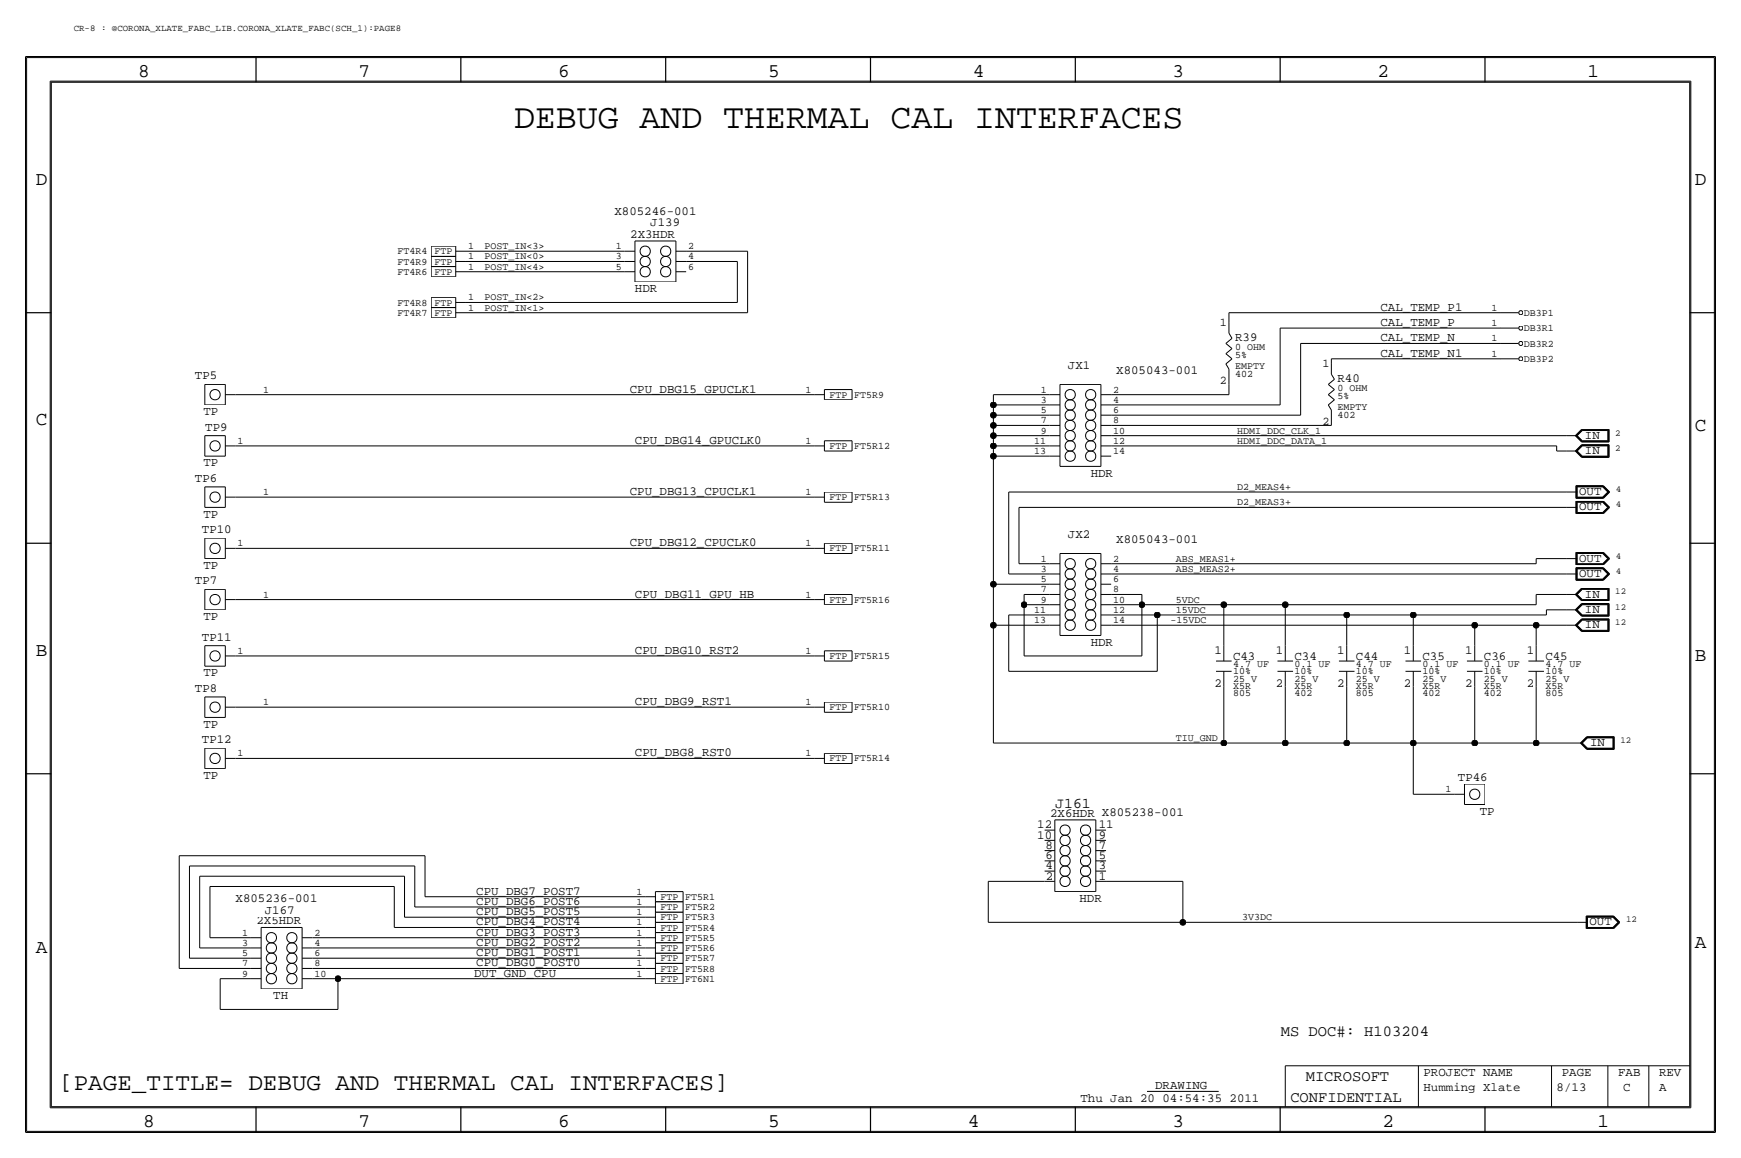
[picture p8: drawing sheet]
<svg xmlns="http://www.w3.org/2000/svg" width="432mm" height="287mm" viewBox="0 0 432 287" stroke-linecap="round" stroke-linejoin="round" font-family="sans-serif">
<g fill="none" stroke="#000" stroke-width=".25">
<path d="M6.6 14.3h418.6zM6.6 14.3v266.2zM425.2 14.3v266.2zM12.4 20.1v254.5zM12.4 20.1h407zM419.4 20.1v254.5zM157.5 59.7v10.2zM157.5 59.7h10.1zM167.6 59.7v10.2zM106.9 68.6h6.1zM106.9 66.1v2.5zM106.9 66.1h6.1z"/>
<path d="M106.9 63.6h6.1zM106.9 61v2.6zM106.9 61h6.1zM106.9 76.3h6.1zM106.9 73.7v2.6zM106.9 73.7h6.1zM106.9 78.8h6.1zM106.9 76.3v2.5zM106.9 63.6v2.5zM113 67.4h2.6zM113 62.3h2.6zM113 75h2.6z"/>
<path d="M113 77.5h2.6zM113 64.8h2.6zM113 66.1v2.5zM113 61v2.6zM113 73.7v2.6zM113 76.3v2.5zM113 63.6v2.5zM115.6 77.5h69.8zM115.6 75h67.3zM115.6 67.4h39.3zM115.6 64.8h39.3zM115.6 62.3h39.3z"/>
<path d="M154.9 62.3h2.6zM154.9 67.4h2.6zM154.9 64.8h2.6zM157.5 69.9h10.1zM167.6 62.3h2.6zM167.6 64.8h2.6zM167.6 67.4h2.6zM170.2 62.3h15.2zM170.2 64.8h12.7zM182.9 64.8v10.2zM185.4 62.3v15.2zM304.8 77.5v2.6z"/>
<path d="M304.8 77.5h67.3zM372.1 77.5h4.5zM50.8 95.3v5.1zM50.8 95.3h5.1zM55.9 95.3v5.1zM55.9 97.8h2.5zM58.4 97.8h143.5zM201.9 97.8h2.6zM204.5 99.1h6.8zM204.5 96.6v2.5zM204.5 96.6h6.8zM211.3 96.6v2.5z"/>
<path d="M246.4 97.8h13.9zM246.4 97.8v2.6zM260.3 97.8h2.6zM262.9 95.3h10.1zM262.9 95.3v20.3zM273 95.3v20.3zM273.1 97.8h2.5zM275.6 97.8h29.2zM304 90.2l.8 1.3zM304 90.2l1.6-1.2zM304 87.7l1.6 1.3zM304 87.7l1.6-1.3z"/>
<path d="M304 85.1l1.6 1.3zM304 85.1l1.6-1.2zM304.8 91.5v3.8zM304.8 82.6l.8 1.3zM304.8 80.1v2.5zM304.8 95.3v2.5zM317.5 81.3v19.1zM317.5 81.3h54.6zM322.6 85.1v17.8zM322.6 85.1h49.5zM329.4 97.8l1.6 1.3zM329.4 97.8l1.6-1.2z"/>
<path d="M329.4 95.3l1.6 1.3zM329.4 95.3l1.6-1.3zM330.2 92.8l.8 1.2zM330.2 90.2v2.6zM330.2 89h41.9zM330.2 89v1.2zM372.1 81.3h4.5zM372.1 85.1h4.5zM372.1 89h4.5zM50.8 108v5.1zM50.8 113.1h5.1zM50.8 108h5.1z"/>
<path d="M50.8 100.4h5.1zM55.9 108v5.1zM55.9 110.5h2.5zM58.4 110.5h143.5zM201.9 110.5h2.6zM204.5 111.8h6.8zM204.5 109.3v2.5zM204.5 109.3h6.8zM211.3 109.3v2.5zM246.4 113.1h13.9zM246.4 110.5h13.9zM246.4 108h13.9z"/>
<path d="M246.4 105.5h13.9zM246.4 102.9h13.9zM246.4 100.4h13.9zM246.4 113.1v31.7zM246.4 110.5v2.6zM246.4 108v2.5zM246.4 105.5v2.5zM246.4 102.9v2.6zM246.4 100.4v2.5zM260.3 108h2.6zM260.3 110.5h2.6zM260.3 113.1h2.6z"/>
<path d="M260.3 105.5h2.6zM260.3 100.4h2.6zM260.3 102.9h2.6zM262.9 115.6h10.1zM273.1 110.5h2.5zM273.1 113.1h2.5zM273.1 108h2.5zM273.1 105.5h2.5zM273.1 102.9h2.5zM273.1 100.4h2.5zM275.6 100.4h41.9zM275.6 105.5h54.6z"/>
<path d="M275.6 108h113zM275.6 110.5h110.5zM275.6 102.9h47zM329.4 100.4l.8 1.3zM329.4 100.4l1.6-1.3zM330.2 101.7v3.8zM386.1 111.8h2.5zM386.1 110.5v1.3zM388.6 111.8h2.6zM388.6 108h2.6zM390.7 111.8l1.6-1.6zM390.7 111.8l1.6 1.6z"/>
<path d="M390.7 108l1.6-1.6zM390.7 108l1.6 1.6zM390.9 111.8l1.4-1.5zM390.9 111.8l1.4 1.5zM390.9 108l1.4-1.5zM390.9 108l1.4 1.5zM391 111.8l1.4 1.4zM391 108l1.4 1.4zM391 111.8l1.4-1.4zM391 108l1.4-1.4zM391.2 111.8l1.2 1.3zM391.2 108l1.2 1.3z"/>
<path d="M392.3 113.4h6.8zM392.3 110.2h6.8zM392.3 109.6h6.8zM392.3 106.4h6.8zM392.3 113.3h6.7zM392.3 109.5h6.7zM392.3 110.3h6.7zM392.3 106.5h6.7zM392.4 110.4h6.5zM392.4 113.2h6.5zM392.4 106.6h6.5zM392.4 109.4h6.5z"/>
<path d="M392.4 113.1h6.4zM392.4 109.3h6.4zM392.4 110.5l-1.2 1.3zM392.4 106.7l-1.2 1.3zM392.4 110.5h6.4zM392.4 106.7h6.4zM398.8 110.5v2.6zM398.8 106.7v2.6zM398.9 110.4v2.8zM398.9 106.6v2.8zM399 110.3v3zM399 106.5v3z"/>
<path d="M399.1 110.2v3.2zM399.1 106.4v3.2zM50.8 133.4v5.1zM50.8 138.5h5.1zM50.8 133.4h5.1zM50.8 120.7v5.1zM50.8 125.8h5.1zM50.8 120.7h5.1zM55.9 133.4v5.1zM55.9 120.7v5.1zM55.9 135.9h2.5zM55.9 123.2h2.5z"/>
<path d="M58.4 123.2h143.5zM58.4 135.9h143.5zM201.9 135.9h2.6zM201.9 123.2h2.6zM204.5 137.2h6.8zM204.5 134.7v2.5zM204.5 134.7h6.8zM204.5 124.5h6.8zM204.5 122v2.5zM204.5 122h6.8zM211.3 134.7v2.5zM211.3 122v2.5z"/>
<path d="M250.2 122h138.4zM250.2 122v20.3zM252.7 139.8h7.6zM252.7 125.8h135.9zM252.7 125.8v14zM260.3 139.8h2.6zM262.9 137.2h10.1zM262.9 137.2v20.3zM273 137.2v20.3zM273.1 139.8h2.5zM275.6 139.8h105.4zM381 138.5v1.3z"/>
<path d="M381 138.5h7.6zM388.6 138.5h2.6zM388.6 122h2.6zM388.6 125.8h2.6zM390.9 136.9v3.2zM390.9 123.5h6.8zM390.9 120.4v3.1zM390.9 127.4h6.8zM390.9 124.2v3.2zM390.9 136.9h6.8zM390.9 120.4h6.8zM390.9 124.2h6.8z"/>
<path d="M391 137v3zM391 140h6.6zM391 120.5v2.9zM391 123.4h6.6zM391 124.3v3zM391 127.3h6.6zM391 137h6.6zM391 120.5h6.6zM391 124.3h6.6zM391.1 137.1v2.8zM391.1 139.9h6.5zM391.1 120.6v2.7z"/>
<path d="M391.1 123.3h6.5zM391.1 124.4v2.8zM391.1 127.2h6.5zM391.1 137.1h6.5zM391.1 120.6h6.5zM391.1 124.4h6.5zM391.2 137.2v2.6zM391.2 139.8h6.3zM391.2 120.7v2.5zM391.2 123.2h6.3zM391.2 124.5v2.6zM391.2 127.1h6.3z"/>
<path d="M391.2 137.2h6.3zM391.2 120.7h6.3zM391.2 124.5h6.3zM397.5 137.2l1.3 1.3zM397.5 120.7l1.3 1.3zM397.5 124.5l1.3 1.3zM397.5 139.8l1.3-1.3zM397.5 123.2l1.3-1.2zM397.5 127.1l1.3-1.3zM397.6 139.9l1.3-1.4zM397.6 123.3l1.3-1.3zM397.6 127.2l1.3-1.4z"/>
<path d="M397.6 137.1l1.3 1.4zM397.6 120.6l1.3 1.4zM397.6 124.4l1.3 1.4zM397.6 137l1.5 1.5zM397.6 120.5l1.5 1.5zM397.6 124.3l1.5 1.5zM397.6 140l1.5-1.5zM397.6 123.4l1.5-1.4zM397.6 127.3l1.5-1.5zM397.7 123.5l1.5-1.5zM397.7 127.4l1.5-1.6zM397.7 136.9l1.5 1.6z"/>
<path d="M397.7 120.4l1.5 1.6zM397.7 124.2l1.5 1.6zM50.8 146.1v5.1zM50.8 151.2h5.1zM50.8 146.1h5.1zM55.9 146.1v5.1zM55.9 148.6h2.5zM58.4 148.6h143.5zM201.9 148.6h2.6zM204.5 149.9h6.8zM204.5 147.4v2.5zM204.5 147.4h6.8z"/>
<path d="M211.3 147.4v2.5zM246.4 155h13.9zM246.4 144.8h13.9zM246.4 155v29.2zM246.4 144.8v10.2zM250.2 142.3h10.1zM250.2 152.5h10.2zM250.2 152.5v13.9zM254 147.4h6.3zM254 147.4v2.5zM254 149.9h6.3zM254 149.9v12.7z"/>
<path d="M260.3 149.9h2.6zM260.3 152.5h2.6zM260.3 155h2.6zM260.3 147.4h2.6zM260.3 142.3h2.6zM260.3 144.8h2.6zM262.9 157.5h10.1zM273.1 152.5h2.5zM273.1 155h2.5zM273.1 149.9h2.5zM273.1 147.4h2.5zM273.1 144.8h2.5z"/>
<path d="M273.1 142.3h2.5zM275.6 155h90.2zM275.6 147.4h7.6zM275.6 149.9h7.6zM275.6 142.3h113zM275.6 152.5h11.4zM283.2 147.4v2.5zM283.2 149.9v12.7zM283.2 149.9h20.3zM287 152.5v13.9zM287 152.5h47zM303.5 149.9h15.3z"/>
<path d="M303.5 149.9v10.2zM318.8 149.9v10.2zM318.8 149.9h62.2zM334 152.5h16.5zM334 152.5v7.6zM350.5 152.5h33zM350.5 152.5v7.6zM365.8 155h15.2zM365.8 155v5.1zM381 155h7.6zM381 155v5.1zM381 147.4h7.6z"/>
<path d="M381 147.4v2.5zM383.5 151.2v1.3zM383.5 151.2h5.1zM388.6 142.3h2.6zM388.6 155h2.6zM388.6 151.2h2.6zM388.6 147.4h2.6zM390.7 155l1.6-1.6zM390.7 155l1.6 1.6zM390.7 151.2l1.6-1.6zM390.7 151.2l1.6 1.6zM390.7 147.4l1.6-1.6z"/>
<path d="M390.7 147.4l1.6 1.5zM390.9 140.1h6.8zM390.9 143.9h6.8zM390.9 140.7v3.2zM390.9 155l1.4-1.5zM390.9 155l1.4 1.5zM390.9 151.2l1.4-1.5zM390.9 151.2l1.4 1.5zM390.9 147.4l1.4-1.5zM390.9 147.4l1.4 1.4zM390.9 140.7h6.8zM391 140.8v3z"/>
<path d="M391 143.8h6.6zM391 140.8h6.6zM391 155l1.4 1.4zM391 151.2l1.4 1.4zM391 147.4l1.4 1.3zM391 155l1.4-1.4zM391 151.2l1.4-1.4zM391 147.4l1.4-1.4zM391.1 140.9v2.8zM391.1 143.7h6.5zM391.1 140.9h6.5zM391.2 141v2.6z"/>
<path d="M391.2 143.6h6.3zM391.2 151.2l1.2-1.3zM391.2 147.4l1.2-1.3zM391.2 155l1.2 1.3zM391.2 151.2l1.2 1.3zM391.2 147.4l1.2 1.2zM391.2 141h6.3zM392.3 156.6h6.8zM392.3 153.4h6.8zM392.3 152.8h6.8zM392.3 149.6h6.8zM392.3 148.9h6.8z"/>
<path d="M392.3 145.8h6.8zM392.3 156.5h6.7zM392.3 152.7h6.7zM392.3 148.8h6.7zM392.3 153.5h6.7zM392.3 149.7h6.7zM392.3 145.9h6.7zM392.4 153.6h6.5zM392.4 156.4h6.5zM392.4 149.8h6.5zM392.4 152.6h6.5zM392.4 146h6.5z"/>
<path d="M392.4 148.7h6.5zM392.4 156.3h6.4zM392.4 152.5h6.4zM392.4 148.6h6.4zM392.4 153.7l-1.2 1.3zM392.4 153.7h6.4zM392.4 149.9h6.4zM392.4 146.1h6.4zM397.5 141l1.3 1.3zM397.5 143.6l1.3-1.3zM397.6 143.7l1.3-1.4zM397.6 140.9l1.3 1.4z"/>
<path d="M397.6 140.8l1.5 1.5zM397.6 143.8l1.5-1.5zM397.7 140.1l1.5-1.6zM397.7 143.9l1.5-1.6zM397.7 140.7l1.5 1.6zM398.8 153.7v2.6zM398.8 149.9v2.6zM398.8 146.1v2.5zM398.9 153.6v2.8zM398.9 149.8v2.8zM398.9 146v2.7zM399 153.5v3z"/>
<path d="M399 149.7v3zM399 145.9v2.9zM399.1 153.4v3.2zM399.1 149.6v3.2zM399.1 145.8v3.1zM50.8 160.1v5.1zM50.8 165.2h5.1zM50.8 160.1h5.1zM50.8 172.8v5.1zM50.8 177.9h5.1zM50.8 172.8h5.1zM55.9 160.1v5.1z"/>
<path d="M55.9 172.8v5.1zM55.9 162.6h2.5zM55.9 175.3h2.5zM58.4 175.3h143.5zM58.4 162.6h143.5zM201.9 162.6h2.6zM201.9 175.3h2.6zM204.5 163.9h6.8zM204.5 161.3v2.6zM204.5 161.3h6.8zM204.5 176.6h6.8zM204.5 174v2.6z"/>
<path d="M204.5 174h6.8zM211.3 161.3v2.6zM211.3 174v2.6zM250.2 166.4h36.8zM254 162.6h29.2zM301.6 163.9h3.9zM301.6 166.4h3.9zM303.5 166.4v3.8zM303.5 160.1v3.8zM303.5 170.2v14zM316.8 163.9h3.9zM316.8 166.4h3.9z"/>
<path d="M318.8 170.2v14zM318.8 166.4v3.8zM318.8 160.1v3.8zM332.1 163.9h3.8zM332.1 166.4h3.8zM334 170.2v14zM334 166.4v3.8zM334 160.1v3.8zM348.6 163.9h3.9zM348.6 166.4h3.9zM350.5 170.2v14zM350.5 166.4v3.8z"/>
<path d="M350.5 160.1v3.8zM363.8 163.9h3.9zM363.8 166.4h3.9zM365.8 166.4v3.8zM365.8 160.1v3.8zM365.8 170.2v14zM379.1 163.9h3.8zM379.1 166.4h3.8zM381 166.4v3.8zM381 160.1v3.8zM381 170.2v14zM50.8 185.5v5.1z"/>
<path d="M50.8 190.6h5.1zM50.8 185.5h5.1zM55.9 185.5v5.1zM55.9 188h2.5zM58.4 188h143.5zM201.9 188h2.6zM204.5 189.3h6.8zM204.5 186.7v2.6zM204.5 186.7h6.8zM211.3 186.7v2.6zM246.4 184.2h57.1zM303.5 184.2h15.3z"/>
<path d="M318.8 184.2h15.2zM334 184.2h16.5zM350.5 184.2h15.3zM350.5 184.2v12.7zM350.5 196.9h10.2zM360.7 196.9h2.5zM363.2 199.4h5.1zM363.2 194.4h5.1zM363.2 194.4v5zM365.8 184.2h15.2zM368.3 194.4v5zM381 184.2h8.9z"/>
<path d="M389.9 184.2h2.5zM392 184.2l1.5-1.6zM392 184.2l1.5 1.6zM392.1 184.2l1.5-1.5zM392.1 184.2l1.5 1.5zM392.3 184.2l1.3 1.4zM392.3 184.2l1.3-1.4zM392.4 184.2l1.3 1.3zM393.5 185.8h6.9zM393.5 182.6h6.9zM393.6 185.7h6.7zM393.6 182.7h6.7z"/>
<path d="M393.6 182.8h6.6zM393.6 185.6h6.6zM393.7 185.5h6.3zM393.7 182.9l-1.3 1.3zM393.7 182.9h6.3zM400 182.9v2.6zM400.2 182.8v2.8zM400.3 182.7v3zM400.4 182.6v3.2zM44.4 212.1v28zM44.4 212.1h61zM47 214.7v22.8z"/>
<path d="M47 214.7h55.9zM49.5 217.2v17.8zM49.5 217.2h50.8zM52.1 219.8h45.7zM52.1 219.8v12.7zM97.8 219.8v10.1zM100.3 217.2v10.2zM102.9 214.7v10.1zM105.4 212.1v10.2zM245.1 218.5v10.2zM245.1 218.5h14zM259.1 205.8h2.5z"/>
<path d="M259.1 208.3h2.5zM259.1 210.9h2.5zM259.1 213.4h2.5zM259.1 216h2.5zM259.1 218.5h2.5zM261.6 203.3v17.7zM261.6 203.3h10.2zM271.8 203.3v17.7zM271.8 205.8h2.5zM271.8 208.3h2.5zM271.8 210.9h2.5zM271.8 213.4h2.5z"/>
<path d="M271.8 216h2.5zM271.8 218.5h2.5zM274.3 218.5h19.1zM293.4 218.5v10.2zM47 237.5h15.2zM49.5 235h12.7zM52.1 232.5h10.1zM62.2 232.5h2.6zM62.2 235h2.6zM62.2 237.5h2.6zM64.8 229.9h10.1zM64.8 229.9v15.3z"/>
<path d="M74.9 229.9v15.3zM74.9 237.5h2.6zM74.9 235h2.6zM74.9 232.5h2.6zM77.5 232.5h82.5zM77.5 235h82.5zM77.5 237.5h82.5zM97.8 229.9h62.2zM100.3 227.4h59.7zM102.9 224.8h57.1zM105.4 222.3h54.6zM160 222.3h2.6z"/>
<path d="M160 224.8h2.6zM160 227.4h2.6zM160 232.5h2.6zM160 229.9h2.6zM160 235h2.6zM160 237.5h2.6zM162.6 223.6h6.8zM162.6 221v2.6zM162.6 221h6.8zM162.6 226.1h6.8zM162.6 223.6v2.5zM162.6 228.7h6.8z"/>
<path d="M162.6 226.1v2.6zM162.6 233.7h6.8zM162.6 231.2v2.5zM162.6 231.2h6.8zM162.6 228.7v2.5zM162.6 236.3h6.8zM162.6 233.7v2.6zM162.6 238.8h6.8zM162.6 236.3v2.5zM162.6 238.8v2.6zM169.4 221v2.6zM169.4 223.6v2.5z"/>
<path d="M169.4 226.1v2.6zM169.4 231.2v2.5zM169.4 228.7v2.5zM169.4 233.7v2.6zM169.4 236.3v2.5zM169.4 238.8v2.6zM245.1 228.7h48.3zM261.6 221h10.2zM293.4 228.7h97.8zM391.2 228.7h2.5zM393.4 230.2h6.8zM393.4 227.1v3.1z"/>
<path d="M393.4 227.1h6.8zM393.5 227.2v2.9zM393.5 230.1h6.7zM393.5 227.2h6.7zM393.6 227.3v2.7zM393.6 230h6.5zM393.6 227.3h6.5zM393.7 227.4v2.5zM393.7 229.9h6.4zM393.7 227.4h6.4zM400.1 227.4l1.2 1.3zM400.1 229.9l1.2-1.2z"/>
<path d="M400.1 230l1.4-1.3zM400.1 227.3l1.4 1.4zM400.2 227.2l1.4 1.5zM400.2 230.1l1.4-1.4zM400.2 230.2l1.6-1.5zM400.2 227.1l1.6 1.6zM44.4 240.1h17.8zM54.6 242.6h7.6zM54.6 242.6v7.6zM54.6 250.2h29.2zM62.2 240.1h2.6zM62.2 242.6h2.6z"/>
<path d="M64.8 245.2h10.1zM74.9 242.6h2.6zM74.9 240.1h2.6zM77.5 242.6h6.3zM77.5 240.1h82.5zM83.8 242.6v7.6zM83.8 242.6h76.2zM160 240.1h2.6zM160 242.6h2.6zM162.6 241.4h6.8zM162.6 243.9h6.8zM162.6 241.4v2.5z"/>
<path d="M169.4 241.4v2.5zM12.4 274.6h407zM284.5 270.6h17.8zM318.8 264.2v10.2zM318.8 264.2h100.3zM351.8 264.2v10.2zM384.8 264.2v10.2zM398.8 264.2v10.2zM408.9 264.2v10.2zM6.6 280.5h418.6z"/>
<circle cx="160" cy="67.4" r="1.28"/>
<circle cx="160" cy="64.8" r="1.28"/>
<circle cx="160" cy="62.3" r="1.28"/>
<circle cx="165.1" cy="62.3" r="1.28"/>
<circle cx="165.1" cy="64.8" r="1.28"/>
<circle cx="165.1" cy="67.4" r="1.28"/>
<circle cx="377.2" cy="77.5" r=".51"/>
<circle cx="53.3" cy="97.9" r="1.28"/>
<circle cx="265.4" cy="97.9" r="1.28"/>
<circle cx="270.5" cy="97.9" r="1.28"/>
<circle cx="377.2" cy="81.3" r=".51"/>
<circle cx="377.2" cy="85.1" r=".51"/>
<circle cx="377.2" cy="89" r=".51"/>
<circle cx="53.3" cy="110.6" r="1.28"/>
<circle cx="265.4" cy="102.9" r="1.28"/>
<circle cx="265.4" cy="110.6" r="1.28"/>
<circle cx="265.4" cy="108" r="1.28"/>
<circle cx="265.4" cy="113.1" r="1.28"/>
<circle cx="265.4" cy="105.5" r="1.28"/>
<circle cx="265.4" cy="100.4" r="1.28"/>
<circle cx="270.5" cy="102.9" r="1.28"/>
<circle cx="270.5" cy="105.5" r="1.28"/>
<circle cx="270.5" cy="113.1" r="1.28"/>
<circle cx="270.5" cy="100.4" r="1.28"/>
<circle cx="270.5" cy="110.6" r="1.28"/>
<circle cx="270.5" cy="108" r="1.28"/>
<circle cx="53.3" cy="123.3" r="1.28"/>
<circle cx="53.3" cy="136" r="1.28"/>
<circle cx="265.4" cy="139.8" r="1.28"/>
<circle cx="270.5" cy="139.8" r="1.28"/>
<circle cx="53.3" cy="148.7" r="1.28"/>
<circle cx="265.4" cy="149.9" r="1.28"/>
<circle cx="265.4" cy="147.4" r="1.28"/>
<circle cx="265.4" cy="142.3" r="1.28"/>
<circle cx="265.4" cy="155" r="1.28"/>
<circle cx="265.4" cy="144.8" r="1.28"/>
<circle cx="265.4" cy="152.5" r="1.28"/>
<circle cx="270.5" cy="149.9" r="1.28"/>
<circle cx="270.5" cy="155" r="1.28"/>
<circle cx="270.5" cy="144.8" r="1.28"/>
<circle cx="270.5" cy="142.3" r="1.28"/>
<circle cx="270.5" cy="152.5" r="1.28"/>
<circle cx="270.5" cy="147.4" r="1.28"/>
<circle cx="53.3" cy="175.3" r="1.28"/>
<circle cx="53.3" cy="162.6" r="1.28"/>
<circle cx="53.3" cy="188" r="1.28"/>
<circle cx="365.8" cy="196.9" r="1.28"/>
<circle cx="264.2" cy="213.4" r="1.28"/>
<circle cx="264.2" cy="210.9" r="1.28"/>
<circle cx="264.2" cy="205.8" r="1.28"/>
<circle cx="264.2" cy="218.5" r="1.28"/>
<circle cx="264.2" cy="208.3" r="1.28"/>
<circle cx="264.2" cy="216" r="1.28"/>
<circle cx="269.2" cy="213.4" r="1.28"/>
<circle cx="269.2" cy="205.8" r="1.28"/>
<circle cx="269.2" cy="218.5" r="1.28"/>
<circle cx="269.2" cy="210.9" r="1.28"/>
<circle cx="269.2" cy="208.3" r="1.28"/>
<circle cx="269.2" cy="216" r="1.28"/>
<circle cx="67.3" cy="237.6" r="1.28"/>
<circle cx="67.3" cy="235" r="1.28"/>
<circle cx="67.3" cy="232.5" r="1.28"/>
<circle cx="72.4" cy="232.5" r="1.28"/>
<circle cx="72.4" cy="235" r="1.28"/>
<circle cx="72.4" cy="237.6" r="1.28"/>
<circle cx="67.3" cy="240.1" r="1.28"/>
<circle cx="67.3" cy="242.6" r="1.28"/>
<circle cx="72.4" cy="240.1" r="1.28"/>
<circle cx="72.4" cy="242.6" r="1.28"/>
</g>
<g fill="#000" stroke="#000" stroke-width=".25">
<circle cx="246.4" cy="113.1" r=".72"/>
<circle cx="246.4" cy="105.5" r=".72"/>
<circle cx="246.4" cy="108" r=".72"/>
<circle cx="246.4" cy="102.9" r=".72"/>
<circle cx="246.4" cy="100.4" r=".72"/>
<circle cx="246.4" cy="110.5" r=".72"/>
<circle cx="246.4" cy="144.8" r=".72"/>
<circle cx="246.4" cy="155" r=".72"/>
<circle cx="254" cy="149.9" r=".72"/>
<circle cx="283.2" cy="149.9" r=".72"/>
<circle cx="287" cy="152.5" r=".72"/>
<circle cx="303.5" cy="149.9" r=".72"/>
<circle cx="318.8" cy="149.9" r=".72"/>
<circle cx="334" cy="152.5" r=".72"/>
<circle cx="350.5" cy="152.5" r=".72"/>
<circle cx="365.8" cy="155" r=".72"/>
<circle cx="381" cy="155" r=".72"/>
<circle cx="303.5" cy="184.2" r=".72"/>
<circle cx="318.8" cy="184.2" r=".72"/>
<circle cx="334" cy="184.2" r=".72"/>
<circle cx="350.5" cy="184.2" r=".72"/>
<circle cx="365.8" cy="184.2" r=".72"/>
<circle cx="381" cy="184.2" r=".72"/>
<circle cx="293.4" cy="228.7" r=".72"/>
<circle cx="83.8" cy="242.6" r=".72"/>
</g>
<g fill="none" stroke="#000" stroke-width=".3">
<path d="M6.3 14v266.7zM6.4 14h419zM63.5 14v6.4zM114.3 14v6.4zM165.1 14v6.4zM215.9 14v6.4zM266.7 14v6.4zM317.5 14v6.4zM368.3 14v6.4zM425.4 14v266.7zM12.7 20.4h406.4zM12.7 20.4v254z"/>
<path d="M419.1 20.4v254zM6.3 77.5h6.4zM419.1 77.5h6.3zM6.3 134.7h6.4zM419.1 134.7h6.3zM6.3 191.8h6.4zM419.1 191.8h6.3zM12.7 274.4h406.4zM63.5 274.4v6.3zM114.3 274.4v6.3zM165.1 274.4v6.3zM215.9 274.4v6.3z"/>
<path d="M266.7 274.4v6.3zM317.5 274.4v6.3zM368.3 274.4v6.3zM6.4 280.7h419z"/>
</g>
<text font-size="8.6" x="127.5" y="31.7">DEBUG AND THERMAL CAL INTERFACES</text>
<text font-size="6" x="14.7" y="270.3">[PAGE_TITLE= DEBUG AND THERMAL CAL INTERFACES]</text>
<g font-size="4.8">
<text x="34.3" y="19.1">8</text>
<text x="88.9" y="19.1">7</text>
<text x="138.4" y="19.1">6</text>
<text x="190.5" y="19.1">5</text>
<text x="241.3" y="19.1">4</text>
<text x="290.8" y="19.1">3</text>
<text x="341.6" y="19.1">2</text>
<text x="393.7" y="19.1">1</text>
<text x="8.9" y="45.8">D</text>
<text x="420.4" y="45.8">D</text>
<text x="8.9" y="105.5">C</text>
<text x="420.4" y="106.7">C</text>
<text x="8.9" y="162.6">B</text>
<text x="420.4" y="163.9">B</text>
<text x="8.9" y="236.3">A</text>
<text x="420.4" y="235">A</text>
<text x="35.5" y="279.4">8</text>
<text x="88.9" y="279.4">7</text>
<text x="138.4" y="279.4">6</text>
<text x="190.5" y="279.4">5</text>
<text x="240" y="279.4">4</text>
<text x="290.8" y="279.4">3</text>
<text x="342.9" y="279.4">2</text>
<text x="396.2" y="279.4">1</text>
</g>
<g font-size="3.8">
<text x="317.7" y="256.9">MS DOC#: H103204</text>
<text x="323.9" y="268">MICROSOFT</text>
<text x="320" y="273.1">CONFIDENTIAL</text>
</g>
<text font-size="3.7" x="261.7" y="200.2">J161</text>
<g font-size="3.1">
<text x="152.4" y="53.4">X805246-001</text>
<text x="156.3" y="59">2X3HDR</text>
<text x="161.3" y="55.9">J139</text>
<text x="157.5" y="72.4">HDR</text>
<text x="342.4" y="77">CAL_TEMP_P1</text>
<text x="342.4" y="80.8">CAL_TEMP_P</text>
<text x="306.3" y="84.6">R39</text>
<text x="342.4" y="84.6">CAL_TEMP_N</text>
<text x="342.4" y="88.4">CAL_TEMP_N1</text>
<text x="48.4" y="94">TP5</text>
<text x="264.9" y="91.5">JX1</text>
<text x="276.9" y="92.8">X805043-001</text>
<text x="331.7" y="94.8">R40</text>
<text x="156.2" y="97.3">CPU_DBG15_GPUCLK1</text>
<text x="50.4" y="102.9">TP</text>
<text x="50.9" y="106.7">TP9</text>
<text x="157.5" y="110">CPU_DBG14_GPUCLK0</text>
<text x="393.1" y="112.6">IN</text>
<text x="393.1" y="108.8">IN</text>
<text x="48.4" y="119.4">TP6</text>
<text x="50.4" y="115.6">TP</text>
<text x="270.5" y="118.2">HDR</text>
<text x="156.2" y="122.7">CPU_DBG13_CPUCLK1</text>
<text x="391.7" y="122.7">OUT</text>
<text x="50.4" y="128.3">TP</text>
<text x="391.7" y="126.5">OUT</text>
<text x="50.1" y="132.1">TP10</text>
<text x="156.2" y="135.4">CPU_DBG12_CPUCLK0</text>
<text x="264.9" y="133.4">JX2</text>
<text x="276.9" y="134.7">X805043-001</text>
<text x="50.4" y="141">TP</text>
<text x="391.7" y="139.2">OUT</text>
<text x="391.7" y="143.1">OUT</text>
<text x="48.4" y="144.8">TP7</text>
<text x="157.5" y="148.1">CPU_DBG11_GPU_HB</text>
<text x="393.1" y="148.1">IN</text>
<text x="50.4" y="153.7">TP</text>
<text x="393.1" y="155.8">IN</text>
<text x="393.1" y="151.9">IN</text>
<text x="50.1" y="158.8">TP11</text>
<text x="270.5" y="160.1">HDR</text>
<text x="50.4" y="167.7">TP</text>
<text x="157.5" y="162.1">CPU_DBG10_RST2</text>
<text x="301.2" y="162.1">1</text>
<text x="305.8" y="163.6">C43</text>
<text x="316.4" y="162.1">1</text>
<text x="321.1" y="163.6">C34</text>
<text x="331.7" y="162.1">1</text>
<text x="336.3" y="163.6">C44</text>
<text x="348.2" y="162.1">1</text>
<text x="352.8" y="163.6">C35</text>
<text x="363.4" y="162.1">1</text>
<text x="368" y="163.6">C36</text>
<text x="378.7" y="162.1">1</text>
<text x="383.3" y="163.6">C45</text>
<text x="48.4" y="171.5">TP8</text>
<text x="301.2" y="170.2">2</text>
<text x="316.4" y="170.2">2</text>
<text x="331.7" y="170.2">2</text>
<text x="348.2" y="170.2">2</text>
<text x="363.4" y="170.2">2</text>
<text x="378.7" y="170.2">2</text>
<text x="157.5" y="174.8">CPU_DBG9_RST1</text>
<text x="50.1" y="184.2">TP12</text>
<text x="50.4" y="180.4">TP</text>
<text x="394.4" y="185">IN</text>
<text x="157.5" y="187.5">CPU_DBG8_RST0</text>
<text x="50.4" y="193.1">TP</text>
<text x="361.6" y="193.6">TP46</text>
<text x="260.5" y="202.5">2X6HDR X805238-001</text>
<text x="367" y="202">TP</text>
<text x="257.3" y="207.9">10</text>
<text x="257.3" y="205.4">12</text>
<text x="272.5" y="207.9">9</text>
<text x="272.5" y="205.4">11</text>
<text x="259.3" y="215.5">4</text>
<text x="259.3" y="213">6</text>
<text x="259.3" y="210.5">8</text>
<text x="272.5" y="215.5">3</text>
<text x="272.5" y="213">5</text>
<text x="272.5" y="210.5">7</text>
<text x="118.1" y="221.8">CPU_DBG7_POST7</text>
<text x="259.4" y="218.2">2</text>
<text x="272.5" y="218.1">1</text>
<text x="58.4" y="223.6">X805236-001</text>
<text x="65.7" y="226.6">J167</text>
<text x="118.1" y="224.3">CPU_DBG6_POST6</text>
<text x="118.1" y="226.9">CPU_DBG5_POST5</text>
<text x="267.7" y="223.6">HDR</text>
<text x="63.6" y="229.2">2X5HDR</text>
<text x="118.1" y="232">CPU_DBG3_POST3</text>
<text x="118.1" y="229.4">CPU_DBG4_POST4</text>
<text x="394.2" y="229.4">OUT</text>
<text x="118.1" y="239.6">CPU_DBG0_POST0</text>
<text x="118.1" y="234.5">CPU_DBG2_POST2</text>
<text x="118.1" y="237">CPU_DBG1_POST1</text>
<text x="117.6" y="242.1">DUT_GND_CPU</text>
<text x="67.8" y="247.7">TH</text>
<text x="353.1" y="266.8">PROJECT NAME</text>
<text x="387.3" y="266.8">PAGE</text>
<text x="401.3" y="266.8">FAB</text>
<text x="411.5" y="266.8">REV</text>
<text x="268" y="273.1">Thu Jan 20 04:54:35 2011</text>
<text x="286.5" y="270.1">DRAWING</text>
<text x="353.1" y="270.6">Humming Xlate</text>
<text x="386.1" y="270.6">8/13</text>
<text x="402.6" y="270.6">C</text>
<text x="411.5" y="270.6">A</text>
</g>
<g font-size="2.9">
<text x="302.6" y="80.8">1</text>
<text x="302.6" y="95.3">2</text>
<text x="328" y="91">1</text>
<text x="328" y="105.5">2</text>
</g>
<g font-size="2.5">
<text x="98.6" y="63">FT4R4</text>
<text x="98.6" y="65.6">FT4R9</text>
<text x="107.7" y="63">FTP</text>
<text x="107.7" y="65.6">FTP</text>
<text x="116.1" y="61.8">1</text>
<text x="116.1" y="64.3">1</text>
<text x="120.1" y="64.3">POST_IN&lt;0&gt;</text>
<text x="120.1" y="61.8">POST_IN&lt;3&gt;</text>
<text x="152.8" y="61.8">1</text>
<text x="152.8" y="64.3">3</text>
<text x="170.7" y="61.8">2</text>
<text x="170.7" y="64.3">4</text>
<text x="98.6" y="68.1">FT4R6</text>
<text x="107.7" y="68.1">FTP</text>
<text x="116.1" y="66.9">1</text>
<text x="120.1" y="66.9">POST_IN&lt;4&gt;</text>
<text x="152.8" y="66.9">5</text>
<text x="170.7" y="66.9">6</text>
<text x="98.6" y="75.7">FT4R8</text>
<text x="107.7" y="75.7">FTP</text>
<text x="116.1" y="74.5">1</text>
<text x="116.1" y="77">1</text>
<text x="120.1" y="77">POST_IN&lt;1&gt;</text>
<text x="120.1" y="74.5">POST_IN&lt;2&gt;</text>
<text x="369.9" y="77">1</text>
<text x="98.6" y="78.3">FT4R7</text>
<text x="107.7" y="78.3">FTP</text>
<text x="369.9" y="80.8">1</text>
<text x="378" y="82.1">DB3R1</text>
<text x="378" y="78.3">DB3P1</text>
<text x="306.3" y="88.7">5%</text>
<text x="306.3" y="86.7">0 OHM</text>
<text x="369.9" y="84.6">1</text>
<text x="369.9" y="88.4">1</text>
<text x="378" y="85.9">DB3R2</text>
<text x="378" y="89.7">DB3P2</text>
<text x="306.3" y="93.5">402</text>
<text x="306.3" y="91.5">EMPTY</text>
<text x="65.3" y="97.3">1</text>
<text x="199.7" y="97.3">1</text>
<text x="205.7" y="98.6">FTP</text>
<text x="211.8" y="98.6">FT5R9</text>
<text x="258.2" y="97.3">1</text>
<text x="258.2" y="99.9">3</text>
<text x="276.1" y="97.3">2</text>
<text x="276.1" y="99.9">4</text>
<text x="331.7" y="101.7">EMPTY</text>
<text x="331.7" y="96.8">0 OHM</text>
<text x="331.7" y="98.9">5%</text>
<text x="258.2" y="102.4">5</text>
<text x="258.2" y="105">7</text>
<text x="258.2" y="107.5">9</text>
<text x="276.1" y="107.5">10</text>
<text x="276.1" y="102.4">6</text>
<text x="276.1" y="105">8</text>
<text x="306.8" y="107.5">HDMI_DDC_CLK_1</text>
<text x="331.7" y="103.7">402</text>
<text x="58.9" y="110">1</text>
<text x="199.7" y="110">1</text>
<text x="205.7" y="111.3">FTP</text>
<text x="211.8" y="111.3">FT5R12</text>
<text x="256.5" y="110">11</text>
<text x="256.5" y="112.6">13</text>
<text x="276.1" y="110">12</text>
<text x="276.1" y="112.6">14</text>
<text x="306.8" y="110">HDMI_DDC_DATA_1</text>
<text x="65.3" y="122.7">1</text>
<text x="199.7" y="122.7">1</text>
<text x="205.7" y="124">FTP</text>
<text x="211.8" y="124">FT5R13</text>
<text x="306.8" y="125.3">D2_MEAS3+</text>
<text x="306.8" y="121.5">D2_MEAS4+</text>
<text x="58.9" y="135.4">1</text>
<text x="199.7" y="135.4">1</text>
<text x="205.7" y="136.7">FTP</text>
<text x="211.8" y="136.7">FT5R11</text>
<text x="258.2" y="139.2">1</text>
<text x="258.2" y="141.8">3</text>
<text x="276.1" y="139.2">2</text>
<text x="276.1" y="141.8">4</text>
<text x="291.6" y="141.8">ABS_MEAS2+</text>
<text x="291.6" y="139.2">ABS_MEAS1+</text>
<text x="65.3" y="148.1">1</text>
<text x="199.7" y="148.1">1</text>
<text x="205.7" y="149.4">FTP</text>
<text x="211.8" y="149.4">FT5R16</text>
<text x="258.2" y="144.3">5</text>
<text x="258.2" y="146.9">7</text>
<text x="258.2" y="149.4">9</text>
<text x="276.1" y="149.4">10</text>
<text x="276.1" y="144.3">6</text>
<text x="276.1" y="146.9">8</text>
<text x="291.6" y="149.4">5VDC</text>
<text x="256.5" y="151.9">11</text>
<text x="256.5" y="154.5">13</text>
<text x="276.1" y="151.9">12</text>
<text x="276.1" y="154.5">14</text>
<text x="290.3" y="154.5">-15VDC</text>
<text x="291.6" y="151.9">15VDC</text>
<text x="58.9" y="162.1">1</text>
<text x="199.7" y="162.1">1</text>
<text x="205.7" y="163.4">FTP</text>
<text x="211.8" y="163.4">FT5R15</text>
<text x="305.8" y="167.2">10%</text>
<text x="305.8" y="165.4">4.7 UF</text>
<text x="321.1" y="165.4">0.1 UF</text>
<text x="321.1" y="167.2">10%</text>
<text x="336.3" y="165.4">4.7 UF</text>
<text x="336.3" y="167.2">10%</text>
<text x="352.8" y="165.4">0.1 UF</text>
<text x="352.8" y="167.2">10%</text>
<text x="368" y="165.4">0.1 UF</text>
<text x="368" y="167.2">10%</text>
<text x="383.3" y="165.4">4.7 UF</text>
<text x="383.3" y="167.2">10%</text>
<text x="305.8" y="172.5">805</text>
<text x="305.8" y="170.7">X5R</text>
<text x="305.8" y="169">25 V</text>
<text x="321.1" y="170.7">X5R</text>
<text x="321.1" y="172.5">402</text>
<text x="321.1" y="169">25 V</text>
<text x="336.3" y="169">25 V</text>
<text x="336.3" y="170.7">X5R</text>
<text x="336.3" y="172.5">805</text>
<text x="352.8" y="169">25 V</text>
<text x="352.8" y="172.5">402</text>
<text x="352.8" y="170.7">X5R</text>
<text x="368" y="169">25 V</text>
<text x="368" y="172.5">402</text>
<text x="368" y="170.7">X5R</text>
<text x="383.3" y="169">25 V</text>
<text x="383.3" y="170.7">X5R</text>
<text x="383.3" y="172.5">805</text>
<text x="65.3" y="174.8">1</text>
<text x="199.7" y="174.8">1</text>
<text x="205.7" y="176.1">FTP</text>
<text x="211.8" y="176.1">FT5R10</text>
<text x="291.6" y="183.7">TIU_GND</text>
<text x="58.9" y="187.5">1</text>
<text x="199.7" y="187.5">1</text>
<text x="205.7" y="188.8">FTP</text>
<text x="211.8" y="188.8">FT5R14</text>
<text x="358.5" y="196.4">1</text>
<text x="157.8" y="221.8">1</text>
<text x="157.8" y="224.3">1</text>
<text x="157.8" y="226.9">1</text>
<text x="163.8" y="223.1">FTP</text>
<text x="163.8" y="225.6">FTP</text>
<text x="169.9" y="223.1">FT5R1</text>
<text x="169.9" y="225.6">FT5R2</text>
<text x="60" y="232">1</text>
<text x="78" y="232">2</text>
<text x="157.8" y="232">1</text>
<text x="157.8" y="229.4">1</text>
<text x="163.8" y="228.1">FTP</text>
<text x="163.8" y="233.2">FTP</text>
<text x="163.8" y="230.7">FTP</text>
<text x="169.9" y="228.1">FT5R3</text>
<text x="169.9" y="233.2">FT5R5</text>
<text x="169.9" y="230.7">FT5R4</text>
<text x="308.1" y="228.1">3V3DC</text>
<text x="60" y="234.5">3</text>
<text x="60" y="237">5</text>
<text x="60" y="239.6">7</text>
<text x="78" y="234.5">4</text>
<text x="78" y="237">6</text>
<text x="78" y="239.6">8</text>
<text x="157.8" y="234.5">1</text>
<text x="157.8" y="237">1</text>
<text x="157.8" y="239.6">1</text>
<text x="163.8" y="235.8">FTP</text>
<text x="163.8" y="238.3">FTP</text>
<text x="169.9" y="235.8">FT5R6</text>
<text x="169.9" y="238.3">FT5R7</text>
<text x="60" y="242.1">9</text>
<text x="78" y="242.1">10</text>
<text x="157.8" y="242.1">1</text>
<text x="163.8" y="240.8">FTP</text>
<text x="163.8" y="243.4">FTP</text>
<text x="169.9" y="240.8">FT5R8</text>
<text x="169.9" y="243.4">FT6N1</text>
</g>
<g font-size="2.3">
<text x="18.3" y="7.7">CR-8 : @CORONA_XLATE_FABC_LIB.CORONA_XLATE_FABC(SCH_1):PAGE8</text>
<text x="400.6" y="108">2</text>
<text x="400.6" y="111.8">2</text>
<text x="400.8" y="122">4</text>
<text x="400.8" y="125.8">4</text>
<text x="400.8" y="138.5">4</text>
<text x="400.8" y="142.3">4</text>
<text x="400.6" y="147.4">12</text>
<text x="400.6" y="155">12</text>
<text x="400.6" y="151.2">12</text>
<text x="401.9" y="184.2">12</text>
<text x="403.3" y="228.7">12</text>
</g>
</svg>
